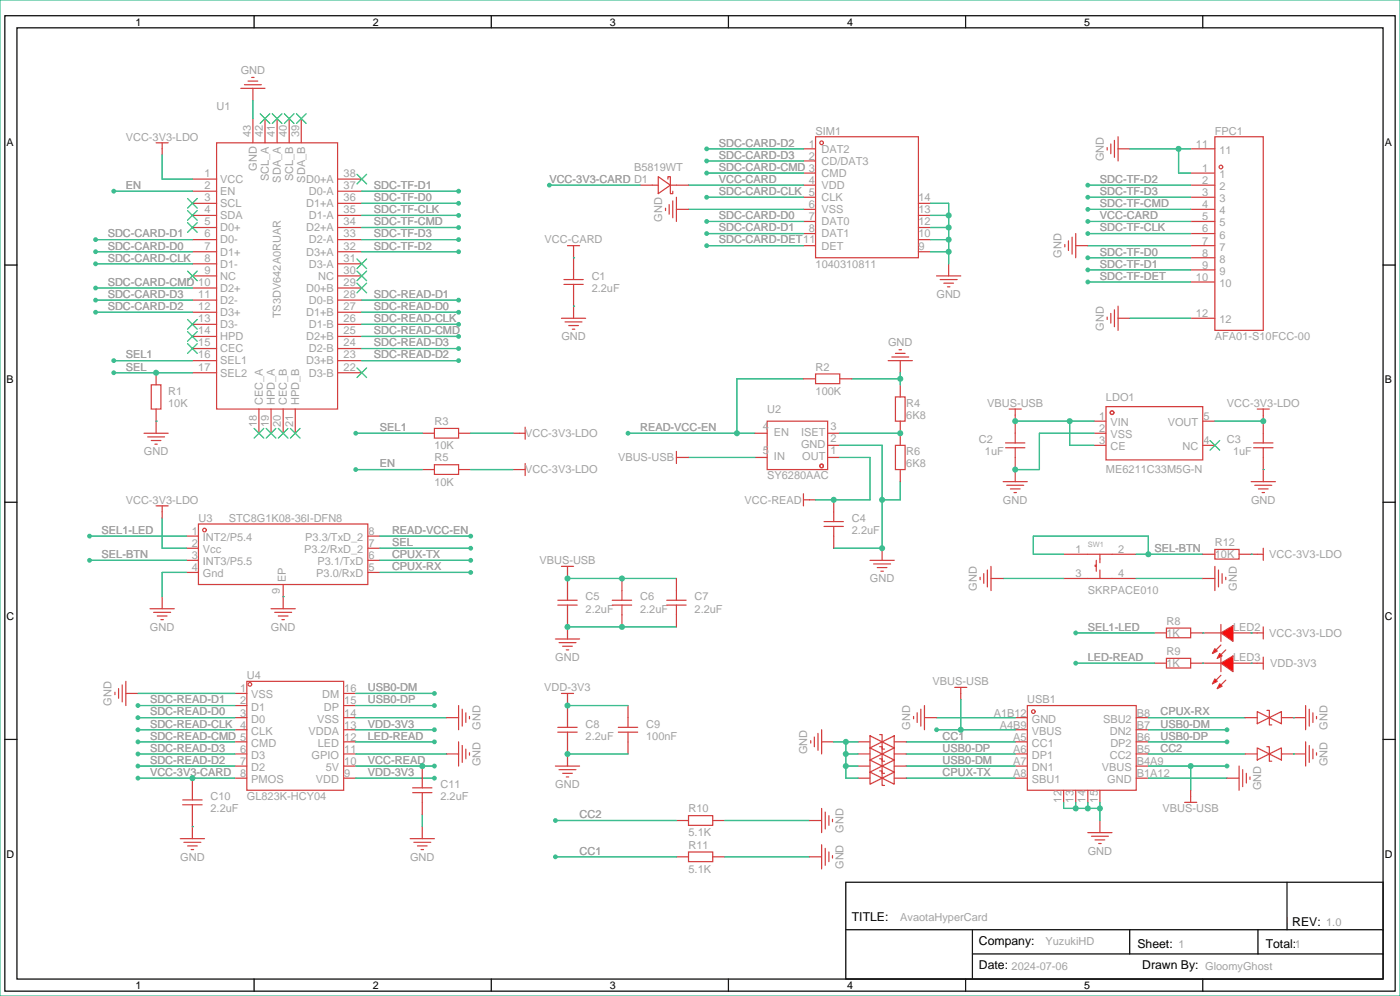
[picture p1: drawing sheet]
<svg xmlns="http://www.w3.org/2000/svg" width="294mm" height="209mm" viewBox="0 0 294 209" stroke-linecap="round" stroke-linejoin="round" font-family="sans-serif">
<path d="M0 0h293.9v209h-293.9z" fill="#fff" stroke="#3dbd91" stroke-width=".25"/>
<g fill="#3dbd91">
<circle cx="148.3" cy="31.2" r=".51"/>
<circle cx="148.3" cy="33.8" r=".51"/>
<circle cx="148.3" cy="36.3" r=".51"/>
<circle cx="148.3" cy="46.5" r=".51"/>
<circle cx="148.3" cy="49" r=".51"/>
<circle cx="148.3" cy="51.6" r=".51"/>
<circle cx="148.3" cy="41.4" r=".51"/>
<circle cx="23.9" cy="40.1" r=".51"/>
<circle cx="131.8" cy="90.9" r=".51"/>
<circle cx="257.6" cy="153.2" r=".51"/>
<circle cx="257.6" cy="155.7" r=".51"/>
<circle cx="257.6" cy="160.8" r=".51"/>
<circle cx="196.6" cy="153.2" r=".51"/>
<circle cx="116.6" cy="172.2" r=".51"/>
<circle cx="116.6" cy="179.8" r=".51"/>
<circle cx="98.8" cy="117.6" r=".51"/>
<circle cx="98.8" cy="120.1" r=".51"/>
<circle cx="98.8" cy="112.5" r=".51"/>
<circle cx="98.8" cy="115.1" r=".51"/>
<circle cx="18.8" cy="112.5" r=".51"/>
<circle cx="23.9" cy="75.7" r=".51"/>
<circle cx="23.9" cy="78.2" r=".51"/>
<circle cx="29" cy="160.8" r=".51"/>
<circle cx="29" cy="158.2" r=".51"/>
<circle cx="29" cy="155.7" r=".51"/>
<circle cx="29" cy="153.2" r=".51"/>
<circle cx="29" cy="150.6" r=".51"/>
<circle cx="29" cy="148.1" r=".51"/>
<circle cx="18.8" cy="117.6" r=".51"/>
<circle cx="91.2" cy="145.5" r=".51"/>
<circle cx="91.2" cy="148.1" r=".51"/>
<circle cx="91.2" cy="153.2" r=".51"/>
<circle cx="91.2" cy="160.8" r=".51"/>
<circle cx="91.2" cy="155.7" r=".51"/>
<circle cx="115.3" cy="38.9" r=".51"/>
<circle cx="91.2" cy="163.3" r=".51"/>
<circle cx="29" cy="163.3" r=".51"/>
<circle cx="225.8" cy="139.2" r=".51"/>
<circle cx="225.8" cy="132.8" r=".51"/>
<circle cx="228.3" cy="49" r=".51"/>
<circle cx="228.3" cy="46.5" r=".51"/>
<circle cx="228.3" cy="43.9" r=".51"/>
<circle cx="228.3" cy="41.4" r=".51"/>
<circle cx="228.3" cy="38.9" r=".51"/>
<circle cx="228.3" cy="54.1" r=".51"/>
<circle cx="228.3" cy="56.6" r=".51"/>
<circle cx="228.3" cy="59.2" r=".51"/>
<circle cx="74.7" cy="90.9" r=".51"/>
<circle cx="74.7" cy="98.6" r=".51"/>
<circle cx="96.3" cy="52.8" r=".51"/>
<circle cx="96.3" cy="50.3" r=".51"/>
<circle cx="96.3" cy="47.8" r=".51"/>
<circle cx="96.3" cy="45.2" r=".51"/>
<circle cx="96.3" cy="42.7" r=".51"/>
<circle cx="96.3" cy="40.1" r=".51"/>
<circle cx="96.3" cy="75.7" r=".51"/>
<circle cx="96.3" cy="73.2" r=".51"/>
<circle cx="96.3" cy="70.6" r=".51"/>
<circle cx="96.3" cy="68.1" r=".51"/>
<circle cx="96.3" cy="65.5" r=".51"/>
<circle cx="96.3" cy="63" r=".51"/>
<circle cx="20.1" cy="65.5" r=".51"/>
<circle cx="20.1" cy="63" r=".51"/>
<circle cx="20.1" cy="60.5" r=".51"/>
<circle cx="20.1" cy="55.4" r=".51"/>
<circle cx="20.1" cy="52.8" r=".51"/>
<circle cx="20.1" cy="50.3" r=".51"/>
</g>
<path d="M1 3.3h291.9v204.7h-291.9zM3.6 5.8h286.7v199.7h-286.7zM177.5 185.2h112.8v20.3h-112.8z" fill="none" stroke="#000" stroke-width=".25"/>
<g fill="#000" stroke="#000" stroke-width=".25">
<path d="M53.3 3.3v2.5zM103.1 3.3v2.5zM152.9 3.3v2.5zM202.7 3.3v2.5zM252.5 3.3v2.5zM1 55.6h2.6zM290.3 55.6h2.6zM1 105.4h2.6zM290.3 105.4h2.6zM1 155.2h2.6zM290.3 155.2h2.6zM177.6 195.1h112.6z"/>
<path d="M204.1 195.1v10.2zM237.1 195.1v5.1zM264.1 195.1v5.1zM270.2 185.2v9.9zM53.3 205.5v2.5zM103.1 205.5v2.5zM152.9 205.5v2.5zM202.7 205.5v2.5zM204.1 200.2h86.1zM252.5 205.5v2.5z"/>
</g>
<g fill="none" stroke="#d43d3d" stroke-width=".25">
<path d="M50.5 18.5h5.1M51.3 17.8h3.6M52.1 17h2M52.8 16.3h.5M53.1 18.5v2.6M32.8 30h2.5M34 30v2.5M40.4 37.6h5.1M45.5 30h25.4v55.9h-25.4zM53.1 24.9v5.1M55.6 24.9v5.1M58.2 24.9v5.1"/>
<path d="M60.7 24.9v5.1M63.2 24.9v5.1M70.9 37.6h5M134.4 38.9h3.8M138.2 37.1l2.5 1.8-2.5 1.7zM140.2 37.6v-.5h.5v3.5h.5v-.5M140.7 38.9h3.8M168.7 31.2h2.5M168.7 33.8h2.5M168.7 36.3h2.5M168.7 38.9h2.5M171.2 28.7h21.6v25.4h-21.6z"/>
<path d="M40.4 40.1h5.1M40.4 42.7h5.1M40.4 45.2h5.1M40.4 47.8h5.1M40.4 50.3h5.1M40.4 52.8h5.1M40.4 55.4h5.1M40.4 57.9h5.1M70.9 40.1h5M70.9 42.7h5M70.9 45.2h5M70.9 47.8h5"/>
<path d="M70.9 50.3h5M70.9 52.8h5M70.9 55.4h5M70.9 57.9h5M139.7 43.7v.5M140.5 42.9v2.1M141.2 42.2v3.5M142 43.9h2.5M142 41.4v5.1M168.7 41.4h2.5M168.7 43.9h2.5M168.7 46.5h2.5"/>
<path d="M168.7 49h2.5M168.7 51.6h2.5M192.8 42.7h2.5M192.8 45.2h2.5M192.8 47.8h2.5M192.8 50.3h2.5M192.8 52.8h2.5M196.6 57.9h5.1M197.4 58.7h3.5M198.1 59.4h2.1M199.1 55.4v2.5M40.4 60.5h5.1"/>
<path d="M40.4 63h5.1M40.4 65.5h5.1M40.4 68.1h5.1M40.4 70.6h5.1M40.4 73.2h5.1M40.4 75.7h5.1M40.4 78.2h5.1M70.9 60.5h5M70.9 63h5M70.9 65.5h5M70.9 68.1h5M70.9 70.6h5"/>
<path d="M70.9 73.2h5M70.9 75.7h5M70.9 78.2h5M168.7 79.5h2.5M171.2 78.5h5.1v2h-5.1zM176.3 79.5h2.5M186.4 75.7h5.1M187.2 74.9h3.6M188 74.2h2M188.7 73.4h.5M189 75.7v2.5M198.9 60.2h.5"/>
<path d="M54.4 85.9v5M56.9 85.9v5M59.4 85.9v5M62 85.9v5M142 94.7v2.6M142 96h2.5M158.5 96h2.5M158.5 90.9h2.5M161 88.4h12.7v10.2h-12.7zM173.7 96h2.6M173.7 93.5h2.6M173.7 90.9h2.6"/>
<path d="M188 93.5h2v5.1h-2zM188 83.3h2v5.1h-2zM189 80.8v2.5M189 88.4v5.1M189 98.6v2.5M32.8 106.2h2.5M34 106.2v2.5M39.1 112.5h2.6M39.1 115.1h2.6M39.1 117.6h2.6M41.7 110h35.5v12.7h-35.5zM77.2 112.5h2.6"/>
<path d="M77.2 115.1h2.6M77.2 117.6h2.6M168.7 104.9h2.5M168.7 103.6v2.6M182.6 117.6h5.1M183.4 118.4h3.5M184.1 119.1h2.1M184.9 119.9h.5M185.2 115.1v2.5M31.5 127.8h5.1M32.3 128.5h3.5M33 129.3h2.1"/>
<path d="M33.8 130h.5M34 125.2v2.6M39.1 120.1h2.6M56.9 127.8h5.1M57.7 128.5h3.5M58.4 129.3h2.1M59.2 130h.5M59.4 122.7v5.1M77.2 120.1h2.6M252.5 139.2h3.8M256.3 137.4v3.6M258.8 139.2h3.8"/>
<path d="M24.1 145.3v.5M24.9 144.5v2.1M25.7 143.8v3.5M26.4 145.5h2.6M26.4 143v5.1M49.3 150.6h2.5M49.3 153.2h2.5M49.3 155.7h2.5M49.3 158.2h2.5M49.3 145.5h2.5M49.3 148.1h2.5M51.8 143h20.3v22.9h-20.3z"/>
<path d="M72.1 150.6h2.6M72.1 153.2h2.6M72.1 155.7h2.6M72.1 158.2h2.6M72.1 145.5h2.6M72.1 148.1h2.6M93.7 150.6h2.6M93.7 158.2h2.6M96.3 148.1v5.1M96.3 155.7v5.1M97 148.8v3.6M97 156.5v3.5"/>
<path d="M97.8 149.6v2M97.8 157.2v2.1M98.6 150.4v.5M98.6 158v.5M117.1 153.7h4.1M117.1 152.7h4.1M117.9 145.5h2.5M119.1 145.5v7.2M119.1 153.7v7.1M129.8 153.7h4.1M129.8 152.7h4.1M131.8 148.1v4.6"/>
<path d="M131.8 153.7v4.5M170.2 155.4v.6M170.9 154.7v2M171.7 153.9v3.6M172.5 155.7h2.5M172.5 153.2v5M180.1 155.7h2.5M180.1 158.2h2.5M182.6 154.4l2.6 1.3-2.6 1.3zM182.6 157l2.6 1.2-2.6 1.3zM182.6 159.5l2.6 1.3-2.6 1.3zM184.7 154.2h.5v3h.5"/>
<path d="M184.7 156.7h.5v3.1h.5M184.7 159.3h.5v3h.5M185.2 155.7l2.5-1.3v2.6zM185.2 158.2l2.5-1.2v2.5zM187.7 155.7h2.5M187.7 158.2h2.5M191.8 150.4v.5M192.5 149.6v2M193.3 148.8v3.6M194.1 150.6h2.5M194.1 148.1v5.1M200.4 144.3h2.5"/>
<path d="M201.7 144.3v2.5M213.1 150.6h2.5M213.1 153.2h2.5M213.1 155.7h2.5M213.1 158.2h2.5M215.6 148.1h22.9v17.8h-22.9zM238.5 150.6h2.5M238.5 153.2h2.5M238.5 155.7h2.5M238.5 158.2h2.5M261.4 150.6h2.5M261.4 158.2h2.5"/>
<path d="M263.9 149.4l2.5 1.2-2.5 1.3zM263.9 157l2.5 1.2-2.5 1.3zM265.9 149.1h.5v3h.6M265.9 156.7h.5v3.1h.6M266.4 150.6l2.6-1.2v2.5zM266.4 158.2l2.6-1.2v2.5zM269 150.6h5.1M269 158.2h5.1M274.1 148.1v5.1M274.1 155.7v5.1M274.8 148.8v3.6M274.8 156.5v3.5"/>
<path d="M275.6 149.6v2M275.6 157.2v2.1M276.4 150.4v.5M276.4 158v.5M37.8 176h5.1M38.4 168.9h4M38.4 167.9h4M38.6 176.8h3.6M39.4 177.5h2M40.1 178.3h.5M40.4 163.3v4.6M40.4 168.9v7.1"/>
<path d="M49.3 160.8h2.5M49.3 163.3h2.5M72.1 160.8h2.6M72.1 163.3h2.6M116.6 160.8h5.1M117.3 161.5h3.6M118.1 162.3h2M118.9 163.1h.5M142 172.2h2.5M142 179.8h2.5M144.5 171.2h5.1v2h-5.1zM144.5 178.8h5.1v2h-5.1z"/>
<path d="M149.6 172.2h2.5M149.6 179.8h2.5M169.9 172.2h2.6M169.9 179.8h2.6M172.5 169.7v5.1M172.5 177.3v5.1M173.2 170.4v3.6M173.2 178.1v3.5M174 171.2v2M174 178.8v2M174.8 172v.5M174.8 179.6v.5"/>
<path d="M180.1 160.8h2.5M180.1 163.3h2.5M182.6 162.1l2.6 1.2-2.6 1.3zM184.7 161.8h.5v3h.5M185.2 160.8l2.5-1.3v2.6zM185.2 163.3l2.5-1.2v2.5zM187.7 160.8h2.5M187.7 163.3h2.5M213.1 160.8h2.5M213.1 163.3h2.5M223.3 165.9v2.5M225.8 165.9v2.5"/>
<path d="M228.3 165.9v2.5M228.3 174.8h5.1M229.1 175.5h3.6M229.9 176.3h2M230.6 177h.5M230.9 165.9v2.5M230.9 172.2v2.6M238.5 160.8h2.5M238.5 163.3h2.5M248.7 168.4h2.5M249.9 165.9v2.5M257.6 163.3h2.5"/>
<path d="M260.1 160.8v5.1M260.9 161.5v3.6M261.6 162.3v2M262.4 163.1v.5"/>
<circle cx="172.5" cy="30" r=".38"/>
<circle cx="172.5" cy="97.8" r=".38"/>
<circle cx="42.9" cy="111.3" r=".38"/>
<circle cx="52.5" cy="143.6" r=".38"/>
<circle cx="216.9" cy="149.4" r=".38"/>
</g>
<g fill="none" stroke="#3c3" stroke-width=".25">
<path d="M54.6 23.9l2 2M56.6 23.9l-2 2M57.1 23.9l2.1 2M59.2 23.9l-2.1 2M59.7 23.9l2 2M61.7 23.9l-2 2M62.2 23.9l2.1 2M64.3 23.9l-2.1 2M74.9 36.6l2.1 2M77 36.6l-2.1 2M39.4 56.9l2 2M39.4 46.7l2 2.1"/>
<path d="M39.4 44.2l2 2M39.4 41.7l2 2M41.4 41.7l-2 2M41.4 44.2l-2 2M41.4 46.7l-2 2.1M41.4 56.9l-2 2M74.9 54.4l2.1 2M74.9 56.9l2.1 2M74.9 59.4l2.1 2.1M77 54.4l-2.1 2M77 56.9l-2.1 2M77 59.4l-2.1 2.1"/>
<path d="M39.4 72.1l2 2.1M39.4 69.6l2 2M39.4 67.1l2 2M41.4 72.1l-2 2.1M41.4 69.6l-2 2M41.4 67.1l-2 2M74.9 77.2l2.1 2M77 77.2l-2.1 2M53.3 89.9l2.1 2M55.4 89.9l-2.1 2M55.9 89.9l2 2M57.9 89.9l-2 2"/>
<path d="M58.4 89.9l2.1 2M60.5 89.9l-2.1 2M61 89.9l2 2M63 89.9l-2 2"/>
</g>
<g fill="none" stroke="#3dbd91" stroke-width=".25">
<path d="M34 32.5v5.1h6.4M53.1 21.1v3.8M115.3 38.9h19.1M144.5 38.9h24.2M148.3 31.2h20.4M148.3 33.8h20.4M148.3 36.3h20.4M23.9 40.1h16.5M144.5 43.9h24.2M148.3 46.5h20.4M148.3 49h20.4M148.3 51.6h20.4"/>
<path d="M148.3 41.4h20.4M195.3 42.7h3.8v12.7M195.3 52.8h3.8M195.3 50.3h3.8M195.3 47.8h3.8M195.3 45.2h3.8M23.9 75.7h16.5M23.9 78.2h16.5M168.7 79.5h-14v11.4M178.8 79.5h10.2M189 78.2v2.6M131.8 90.9h26.7"/>
<path d="M144.5 96h14M176.3 90.9h12.7M176.3 96h6.3v8.9h-11.4M176.3 93.5h8.9v21.6h-10.2M18.8 117.6h20.3M18.8 112.5h20.3M34 108.7v6.4h5.1M79.8 115.1h19M79.8 117.6h19M79.8 112.5h19M189 101.1v3.8h-3.8M39.1 120.1h-5.1v5.1"/>
<path d="M59.4 125.2h.1M79.8 120.1h19M29 150.6h20.3M29 155.7h20.3M29 158.2h20.3M29 153.2h20.3M29 148.1h20.3M29 145.5h20.3M74.7 150.6h19M74.7 155.7h16.5M74.7 158.2h19M74.7 153.2h16.5"/>
<path d="M74.7 148.1h16.5M74.7 145.5h16.5M119.1 158.2h12.7M119.1 148.1h12.7M175 155.7h5.1M177.5 155.7v7.6h2.6M177.5 158.2h2.6M190.2 155.7h22.9M190.2 158.2h22.9M196.6 150.6h16.5M196.6 153.2h16.5M201.7 146.8v6.4"/>
<path d="M241 150.6h20.4M241 155.7h16.6M241 158.2h20.4M241 153.2h16.6M271.5 150.6h.1M271.5 158.2h.1M29 163.3h20.3M29 160.8h20.3M40.4 173.5h.1M74.7 163.3h16.5M74.7 160.8h16.5M116.6 172.2h25.4"/>
<path d="M116.6 179.8h25.4M152.1 172.2h17.8M152.1 179.8h17.8M177.5 160.8h2.6M190.2 163.3h22.9M190.2 160.8h22.9M223.3 168.4v1.3h7.6M225.8 168.4v1.3M228.3 168.4v1.3M230.9 168.4v3.8M241 163.3h16.6M241 160.8h16.6"/>
<path d="M249.9 160.8v5.1"/>
</g>
<g fill="#f00" stroke="#d43d3d" stroke-width=".25">
<path d="M256.3 139.2l2.5-1.5v3.3z"/>
<path d="M256 143.5l.5 .5-1 .5z"/>
<path d="M255 142.5l.5 .5-1 .5z"/>
</g>
<path d="M252.5 132.8h3.8M256.3 131.1v3.5M258.8 132.8h3.8M256.3 141.7l-1 1M257.3 142.7l-1 1.1" fill="none" stroke="#d43d3d" stroke-width=".25"/>
<g fill="#f00" stroke="#d43d3d" stroke-width=".25">
<path d="M256.3 132.8l2.5-1.5v3.3z"/>
<path d="M256 137.2l.5 .5-1 .5z"/>
<path d="M255 136.1l.5 .6-1 .5z"/>
</g>
<g fill="none" stroke="#d43d3d" stroke-width=".25">
<path d="M232.4 31v.5M233.2 30.2v2.1M233.9 29.5v3.5M234.7 31.2h2.5M234.7 28.7v5.1M249.9 36.3h5.1M249.9 38.9h5.1M249.9 31.2h5.1M255 28.7h10.2v40.6h-10.2zM118.4 59.7h4M118.4 58.7h4M119.1 51.6h2.6"/>
<path d="M120.4 51.6v7.1M120.4 59.7v7.1M223.5 51.3v.5M224.3 50.5v2.1M225 49.8v3.5M225.8 51.6h2.5M225.8 49v5.1M249.9 41.4h5.1M249.9 43.9h5.1M249.9 46.5h5.1M249.9 49h5.1M249.9 51.6h5.1"/>
<path d="M249.9 54.1h5.1M249.9 56.6h5.1M249.9 59.2h5.1M32.8 78.2v2.6M117.9 66.8h5M118.6 67.6h3.6M119.4 68.3h2M120.1 69.1h.5M232.4 66.5v.6M233.2 65.8v2M233.9 65v3.6M234.7 66.8h2.5"/>
<path d="M234.7 64.3v5M249.9 66.8h5.1M30.2 90.9h5.1M31 91.7h3.5M31.7 80.8h2.1v5.1h-2.1zM31.7 92.5h2.1M32.5 93.2h.5M32.8 85.9v5M88.6 90.9h2.6M88.6 98.6h2.6M91.2 89.9h5.1v2h-5.1zM91.2 97.5h5.1v2.1h-5.1z"/>
<path d="M96.3 90.9h2.5M96.3 98.6h2.5M107.7 90.9h2.5M107.7 98.6h2.5M110.2 89.7v2.5M110.2 97.3v2.5M211.1 94h4M211.1 93h4M211.8 85.9h2.6M213.1 85.9v7.1M213.1 94v7.1M229.6 90.9h2.6"/>
<path d="M229.6 88.4h2.6M229.6 93.5h2.6M232.2 85.3h20.3v11.2h-20.3zM252.5 88.4h2.5M252.5 93.5h2.5M263.1 94h4.1M263.1 93h4.1M263.9 85.9h2.5M265.2 85.9v7.1M265.2 94v7.1M117.9 118.9h2.5M119.1 118.9v7.1"/>
<path d="M173 110.5h4M173 109.5h4M175 104.9v4.6M175 110.5v4.6M207.3 119.6v3.6M208 118.9v5.1M210.6 101.1h5M211.3 101.9h3.6M212.1 102.6h2M212.9 103.4h.5M223.3 116.3h15.2M230.1 118.6h-.2v.3h.2"/>
<path d="M230.1 117.6v2.3M230.9 116.3v1.8M230.9 119.6v1.8M252.5 116.3h2.5M255 115.3h5.1v2h-5.1zM255 118.9v5.1M255.8 119.6v3.6M260.1 116.3h5.1M262.6 101.1h5.1M263.4 101.9h3.6M264.2 102.6h2M264.9 103.4h.5"/>
<path d="M265.2 115.1v2.5M116.6 134.1h5.1M117.1 127h4.1M117.1 126h4.1M117.3 134.9h3.6M118.1 135.6h2M118.9 136.4h.5M119.1 127v7.1M128.5 127h4.1M128.5 126h4.1M130.6 121.4v4.6M130.6 127v4.6"/>
<path d="M140 127h4M140 126h4M142 121.4v4.6M142 127v4.6M205.7 121.2v.5M206.5 120.4v2M208 121.4h2.6M223.3 121.4h15.2M242.3 139.2h2.6M242.3 132.8h2.6M244.9 138.2h5v2h-5zM244.9 131.8h5v2.1h-5z"/>
<path d="M249.9 139.2h2.6M249.9 132.8h2.6M252.5 121.4h2.5M256.3 135.4l-1 1M256.5 120.4v2M257.3 136.4l-1 1M257.3 121.2v.5M262.6 139.2h2.6M262.6 132.8h2.6M265.2 131.6v2.5M265.2 137.9v2.6M86.1 176h5.1"/>
<path d="M86.6 166.4h4.1M86.6 165.4h4.1M86.9 176.8h3.5M87.6 177.5h2.1M88.4 178.3h.5M88.6 160.8v4.6M88.6 166.4v4.5M88.6 173.5v2.5"/>
<circle cx="256.3" cy="35.1" r=".38"/>
<circle cx="233.4" cy="86.6" r=".38"/>
</g>
<g fill="none" stroke="#3dbd91" stroke-width=".25">
<path d="M228.3 38.9h21.6M237.2 31.2h12.7M247.4 31.2v5.1h2.5M20.1 52.8h20.3M20.1 50.3h20.3M20.1 55.4h20.3M75.9 52.8h20.4M75.9 50.3h20.4M75.9 47.8h20.4M75.9 45.2h20.4M75.9 42.7h20.4M75.9 40.1h20.4"/>
<path d="M120.4 54.1h.1M228.3 51.6h21.6M228.3 49h21.6M228.3 46.5h21.6M228.3 43.9h21.6M228.3 41.4h21.6M228.3 54.1h21.6M228.3 56.6h21.6M228.3 59.2h21.6M20.1 65.5h20.3M20.1 63h20.3M20.1 60.5h20.3"/>
<path d="M75.9 75.7h20.4M75.9 73.2h20.4M75.9 70.6h20.4M75.9 68.1h20.4M75.9 65.5h20.4M75.9 63h20.4M120.4 64.3h.1M237.2 66.8h12.7M32.8 88.4h.1M74.7 90.9h13.9M74.7 98.6h13.9M98.8 90.9h8.9"/>
<path d="M98.8 98.6h8.9M213.1 88.4h16.5M224.5 88.4v5.1h5.1M229.6 90.9h-11.4v7.7h-5.1M255 88.4h10.2M265.2 98.6h.1M223.3 116.3h-6.4v-3.8h24.1v3.8M238.5 116.3h14M262.6 116.3h.1M119.1 121.4h22.9M119.1 131.6h22.9M210.6 121.4h12.7"/>
<path d="M225.8 139.2h16.5M225.8 132.8h16.5M238.5 121.4h14M252.5 139.2h.1M252.5 132.8h.1M262.6 139.2h.1M262.6 132.8h.1M88.6 170.9v2.6"/>
</g>
<path d="M254 92.5l2 2M256 92.5l-2 2" fill="none" stroke="#3c3" stroke-width=".25"/>
<g fill="#3dbd91">
<circle cx="154.7" cy="90.9" r=".63"/>
<circle cx="175" cy="104.9" r=".63"/>
<circle cx="185.2" cy="104.9" r=".63"/>
<circle cx="185.2" cy="115.1" r=".63"/>
<circle cx="189" cy="90.9" r=".63"/>
<circle cx="189" cy="79.5" r=".63"/>
<circle cx="199.1" cy="52.8" r=".63"/>
<circle cx="199.1" cy="50.3" r=".63"/>
<circle cx="199.1" cy="47.8" r=".63"/>
<circle cx="199.1" cy="45.2" r=".63"/>
<circle cx="230.9" cy="169.7" r=".63"/>
<circle cx="228.3" cy="169.7" r=".63"/>
<circle cx="225.8" cy="169.7" r=".63"/>
<circle cx="249.9" cy="160.8" r=".63"/>
<circle cx="201.7" cy="153.2" r=".63"/>
<circle cx="177.5" cy="155.7" r=".63"/>
<circle cx="177.5" cy="158.2" r=".63"/>
<circle cx="177.5" cy="160.8" r=".63"/>
<circle cx="32.8" cy="78.2" r=".63"/>
<circle cx="88.6" cy="160.8" r=".63"/>
<circle cx="40.4" cy="163.3" r=".63"/>
<circle cx="119.1" cy="148.1" r=".63"/>
<circle cx="119.1" cy="158.2" r=".63"/>
<circle cx="130.6" cy="121.4" r=".63"/>
<circle cx="119.1" cy="121.4" r=".63"/>
<circle cx="130.6" cy="131.6" r=".63"/>
<circle cx="119.1" cy="131.6" r=".63"/>
<circle cx="247.4" cy="31.2" r=".63"/>
<circle cx="224.5" cy="88.4" r=".63"/>
<circle cx="213.1" cy="88.4" r=".63"/>
<circle cx="213.1" cy="98.6" r=".63"/>
<circle cx="265.2" cy="88.4" r=".63"/>
<circle cx="241" cy="116.3" r=".63"/>
</g>
<g font-size="2.6">
<text x="178.8" y="193.3">TITLE:</text>
<text x="271.3" y="194.3">REV: 1.0</text>
<text x="205.5" y="203.5">Date: 2024-07-06</text>
<text x="205.5" y="198.4">Company:</text>
<text x="238.8" y="198.9">Sheet: 1</text>
<text x="239.8" y="203.5">Drawn By: GloomyGhost</text>
<text x="265.7" y="198.9">Total:1</text>
</g>
<g font-size="2.3" fill="#a2a2a2">
<text x="50.5" y="15.5">GND</text>
<text x="45.5" y="23.2">U1</text>
<text x="26.4" y="29.5">VCC-3V3-LDO</text>
<text x="52.6" y="28.7" transform="rotate(-90 52.6 28.7)">43</text>
<text x="55.2" y="28.7" transform="rotate(-90 55.2 28.7)">42</text>
<text x="57.7" y="28.7" transform="rotate(-90 57.7 28.7)">41</text>
<text x="60.2" y="28.7" transform="rotate(-90 60.2 28.7)">40</text>
<text x="62.8" y="28.7" transform="rotate(-90 62.8 28.7)">39</text>
<text x="171.2" y="28.2">SIM1</text>
<text x="255" y="28.2">FPC1</text>
<text x="53.9" y="35.9" transform="rotate(-90 53.9 35.9)">GND</text>
<text x="133.1" y="35.9">B5819WT</text>
<text x="150.9" y="30.8">SDC-CARD-D2</text>
<text x="150.9" y="33.3">SDC-CARD-D3</text>
<text x="150.9" y="35.9">SDC-CARD-CMD 3</text>
<text x="169.8" y="31">1</text>
<text x="169.8" y="33.6">2</text>
<text x="172.5" y="32">DAT2</text>
<text x="172.5" y="34.6">CD/DAT3</text>
<text x="231.7" y="33.8" transform="rotate(-90 231.7 33.8)">GND</text>
<text x="251.1" y="31">11</text>
<text x="256" y="32.3">11</text>
<text x="26.4" y="39.7">EN</text>
<text x="42.9" y="39.7">2</text>
<text x="42.9" y="37.1">1</text>
<text x="46.2" y="40.9">EN</text>
<text x="46.2" y="38.4">VCC</text>
<text x="56.4" y="38.1" transform="rotate(-90 56.4 38.1)">SCL_A</text>
<text x="59" y="38.3" transform="rotate(-90 59 38.3)">SDA_A</text>
<text x="61.5" y="38.1" transform="rotate(-90 61.5 38.1)">SCL_B</text>
<text x="64.1" y="38.3" transform="rotate(-90 64.1 38.3)">SDA_B</text>
<text x="64.3" y="38.4">D0+A</text>
<text x="64.8" y="40.9">D0-A</text>
<text x="72.1" y="37.1">38</text>
<text x="72.1" y="39.7">37</text>
<text x="78.5" y="39.7">SDC-TF-D1</text>
<text x="115.3" y="38.4">VCC-3V3-CARD D1</text>
<text x="150.9" y="40.9">SDC-CARD-CLK 5</text>
<text x="150.9" y="38.4">VCC-CARD</text>
<text x="169.8" y="38.6">4</text>
<text x="172.5" y="37.1">CMD</text>
<text x="172.5" y="39.7">VDD</text>
<text x="230.9" y="40.9">SDC-TF-D3</text>
<text x="230.9" y="38.4">SDC-TF-D2</text>
<text x="252.3" y="36.1">1</text>
<text x="252.3" y="38.6">2</text>
<text x="252.3" y="41.2">3</text>
<text x="256" y="37.4">1</text>
<text x="256" y="39.9">2</text>
<text x="42.9" y="47.3">5</text>
<text x="42.9" y="44.7">4</text>
<text x="42.9" y="42.2">3</text>
<text x="46.2" y="46">SDA</text>
<text x="46.2" y="43.5">SCL</text>
<text x="64.3" y="43.5">D1+A</text>
<text x="64.8" y="46">D1-A</text>
<text x="72.1" y="42.2">36</text>
<text x="72.1" y="44.7">35</text>
<text x="72.1" y="47.3">34</text>
<text x="78.5" y="47.3">SDC-TF-CMD</text>
<text x="78.5" y="44.7">SDC-TF-CLK</text>
<text x="78.5" y="42.2">SDC-TF-D0</text>
<text x="139" y="46.5" transform="rotate(-90 139 46.5)">GND</text>
<text x="150.9" y="46">SDC-CARD-D0</text>
<text x="169.8" y="43.7">6</text>
<text x="169.8" y="46.3">7</text>
<text x="172.5" y="42.2">CLK</text>
<text x="172.5" y="44.7">VSS</text>
<text x="172.5" y="47.3">DAT0</text>
<text x="192.8" y="47.3">12</text>
<text x="192.8" y="44.7">13</text>
<text x="192.8" y="42.2">14</text>
<text x="230.9" y="46">VCC-CARD</text>
<text x="230.9" y="43.5">SDC-TF-CMD</text>
<text x="252.3" y="43.7">4</text>
<text x="252.3" y="46.3">5</text>
<text x="256" y="42.4">3</text>
<text x="256" y="45">4</text>
<text x="256" y="47.5">5</text>
<text x="22.6" y="52.4">SDC-CARD-D0</text>
<text x="22.6" y="49.8">SDC-CARD-D1</text>
<text x="42.9" y="52.4">7</text>
<text x="42.9" y="49.8">6</text>
<text x="46.2" y="53.6">D1+</text>
<text x="46.2" y="51.1">D0-</text>
<text x="46.2" y="48.6">D0+</text>
<text x="64.3" y="48.6">D2+A</text>
<text x="64.3" y="53.6">D3+A</text>
<text x="64.8" y="51.1">D2-A</text>
<text x="72.1" y="49.8">33</text>
<text x="72.1" y="52.4">32</text>
<text x="78.5" y="52.4">SDC-TF-D2</text>
<text x="78.5" y="49.8">SDC-TF-D3</text>
<text x="114.3" y="51.1">VCC-CARD</text>
<text x="150.9" y="48.6">SDC-CARD-D1</text>
<text x="150.9" y="51.1">SDC-CARD-DET11</text>
<text x="169.8" y="48.8">8</text>
<text x="172.5" y="49.8">DAT1</text>
<text x="172.5" y="52.4">DET</text>
<text x="192.8" y="52.4">9</text>
<text x="192.8" y="49.8">10</text>
<text x="230.9" y="48.6">SDC-TF-CLK</text>
<text x="230.9" y="53.6">SDC-TF-D0</text>
<text x="252.3" y="48.8">6</text>
<text x="252.3" y="51.3">7</text>
<text x="252.3" y="53.9">8</text>
<text x="256" y="50.1">6</text>
<text x="256" y="52.6">7</text>
<text x="22.6" y="60">SDC-CARD-CMD 10</text>
<text x="22.6" y="54.9">SDC-CARD-CLK</text>
<text x="42.9" y="57.4">9</text>
<text x="42.9" y="54.9">8</text>
<text x="46.2" y="58.7">NC</text>
<text x="46.2" y="56.2">D1-</text>
<text x="64.8" y="56.2">D3-A</text>
<text x="66.8" y="58.7">NC</text>
<text x="72.1" y="54.9">31</text>
<text x="72.1" y="57.4">30</text>
<text x="72.1" y="60">29</text>
<text x="124.2" y="58.7">C1</text>
<text x="171.2" y="56.2">1040310811</text>
<text x="222.8" y="54.1" transform="rotate(-90 222.8 54.1)">GND</text>
<text x="230.9" y="56.2">SDC-TF-D1</text>
<text x="230.9" y="58.7">SDC-TF-DET</text>
<text x="251.1" y="59">10</text>
<text x="252.3" y="56.4">9</text>
<text x="256" y="55.1">8</text>
<text x="256" y="57.7">9</text>
<text x="22.6" y="65.1">SDC-CARD-D2</text>
<text x="22.6" y="62.5">SDC-CARD-D3</text>
<text x="41.6" y="65.1">12</text>
<text x="41.6" y="62.5">11</text>
<text x="46.2" y="63.8">D2-</text>
<text x="46.2" y="61.3">D2+</text>
<text x="64.3" y="61.3">D0+B</text>
<text x="64.8" y="63.8">D0-B</text>
<text x="72.1" y="62.5">28</text>
<text x="72.1" y="65.1">27</text>
<text x="78.5" y="65.1">SDC-READ-D0</text>
<text x="78.5" y="62.5">SDC-READ-D1</text>
<text x="124.2" y="61.3">2.2uF</text>
<text x="196.6" y="62.5">GND</text>
<text x="256" y="60.2">10</text>
<text x="41.6" y="70.1">14</text>
<text x="41.6" y="67.6">13</text>
<text x="46.2" y="71.4">HPD</text>
<text x="46.2" y="68.9">D3-</text>
<text x="46.2" y="66.3">D3+</text>
<text x="59" y="66.8" transform="rotate(-90 59 66.8)">TS3DV642A0RUAR</text>
<text x="64.3" y="66.3">D1+B</text>
<text x="64.3" y="71.4">D2+B</text>
<text x="64.8" y="68.9">D1-B</text>
<text x="72.1" y="67.6">26</text>
<text x="72.1" y="70.1">25</text>
<text x="78.5" y="70.1">SDC-READ-CMD</text>
<text x="78.5" y="67.6">SDC-READ-CLK</text>
<text x="117.8" y="71.4">GND</text>
<text x="231.7" y="69.4" transform="rotate(-90 231.7 69.4)">GND</text>
<text x="251.1" y="66.6">12</text>
<text x="255" y="71.4">AFA01-S10FCC-00</text>
<text x="256" y="67.8">12</text>
<text x="26.4" y="75.2">SEL1</text>
<text x="26.4" y="77.8">SEL</text>
<text x="41.6" y="77.8">17</text>
<text x="41.6" y="75.2">16</text>
<text x="41.6" y="72.7">15</text>
<text x="46.2" y="76.5">SEL1</text>
<text x="46.2" y="74">CEC</text>
<text x="64.3" y="76.5">D3+B</text>
<text x="64.8" y="74">D2-B</text>
<text x="72.1" y="72.7">24</text>
<text x="72.1" y="75.2">23</text>
<text x="72.1" y="77.8">22</text>
<text x="78.5" y="75.2">SDC-READ-D2</text>
<text x="78.5" y="72.7">SDC-READ-D3</text>
<text x="171.2" y="77.8">R2</text>
<text x="186.4" y="72.7">GND</text>
<text x="35.3" y="82.8">R1</text>
<text x="46.2" y="79">SEL2</text>
<text x="64.8" y="79">D3-B</text>
<text x="171.2" y="82.8">100K</text>
<text x="35.3" y="85.4">10K</text>
<text x="53.9" y="89.7" transform="rotate(-90 53.9 89.7)">18</text>
<text x="55.2" y="85.1" transform="rotate(-90 55.2 85.1)">CEC_A</text>
<text x="56.4" y="89.7" transform="rotate(-90 56.4 89.7)">19</text>
<text x="57.7" y="85.1" transform="rotate(-90 57.7 85.1)">HPD_A</text>
<text x="59" y="89.7" transform="rotate(-90 59 89.7)">20</text>
<text x="60.2" y="85.1" transform="rotate(-90 60.2 85.1)">CEC_B</text>
<text x="61.5" y="89.7" transform="rotate(-90 61.5 89.7)">21</text>
<text x="62.8" y="85.1" transform="rotate(-90 62.8 85.1)">HPD_B</text>
<text x="91.2" y="89.2">R3</text>
<text x="161" y="86.7">U2</text>
<text x="190.2" y="85.4">R4</text>
<text x="190.2" y="87.9">6K8</text>
<text x="207.2" y="85.4">VBUS-USB</text>
<text x="230.7" y="88.2">1</text>
<text x="232.2" y="84.1">LDO1</text>
<text x="233.1" y="89.4">VIN</text>
<text x="245.1" y="89.4">VOUT</text>
<text x="252.6" y="88.2">5</text>
<text x="257.5" y="85.4">VCC-3V3-LDO</text>
<text x="30.2" y="95.5">GND</text>
<text x="79.8" y="90.5">SEL1</text>
<text x="91.2" y="94.3">10K</text>
<text x="110.2" y="91.7">VCC-3V3-LDO</text>
<text x="134.4" y="90.5">READ-VCC-EN</text>
<text x="160.1" y="90.2">4</text>
<text x="160.1" y="95.3">5</text>
<text x="162.5" y="91.5">EN</text>
<text x="168.1" y="91.5">ISET</text>
<text x="168.2" y="94">GND</text>
<text x="174.3" y="95.3">1</text>
<text x="174.3" y="92.8">2</text>
<text x="174.3" y="90.2">3</text>
<text x="190.2" y="95.5">R6</text>
<text x="205.5" y="93">C2</text>
<text x="206.8" y="95.5">1uF</text>
<text x="230.7" y="90.7">2</text>
<text x="230.7" y="93.2">3</text>
<text x="233.1" y="92">VSS</text>
<text x="233.1" y="94.5">CE</text>
<text x="248.2" y="94.5">NC</text>
<text x="252.6" y="93.2">4</text>
<text x="257.6" y="93">C3</text>
<text x="258.8" y="95.5">1uF</text>
<text x="79.8" y="98.1">EN</text>
<text x="91.2" y="96.8">R5</text>
<text x="91.2" y="101.9">10K</text>
<text x="110.2" y="99.4">VCC-3V3-LDO</text>
<text x="129.7" y="96.8">VBUS-USB</text>
<text x="161" y="100.6">SY6280AAC</text>
<text x="162.5" y="96.6">IN</text>
<text x="168.4" y="96.6">OUT</text>
<text x="190.2" y="98.1">6K8</text>
<text x="232.2" y="99.4">ME6211C33M5G-N</text>
<text x="26.4" y="105.7">VCC-3V3-LDO</text>
<text x="156.3" y="105.7">VCC-READ</text>
<text x="210.5" y="105.7">GND</text>
<text x="262.6" y="105.7">GND</text>
<text x="21.3" y="112.1">SEL1-LED</text>
<text x="40.2" y="112.3">1</text>
<text x="41.7" y="109.5">U3</text>
<text x="42.6" y="113.6">INT2/P5.4</text>
<text x="48" y="109.5">STC8G1K08-36I-DFN8</text>
<text x="64.1" y="113.6">P3.3/TxD_2</text>
<text x="77.3" y="112.3">8</text>
<text x="82.3" y="112.1">READ-VCC-EN</text>
<text x="178.8" y="109.5">C4</text>
<text x="178.8" y="112.1">2.2uF</text>
<text x="21.3" y="117.1">SEL-BTN</text>
<text x="40.2" y="114.8">2</text>
<text x="40.2" y="117.4">3</text>
<text x="40.2" y="119.9">4</text>
<text x="42.6" y="116.1">Vcc</text>
<text x="42.6" y="118.6">INT3/P5.5</text>
<text x="63.8" y="116.1">P3.2/RxD_2</text>
<text x="66.7" y="118.6">P3.1/TxD</text>
<text x="77.3" y="119.9">5</text>
<text x="77.3" y="117.4">6</text>
<text x="77.3" y="114.8">7</text>
<text x="82.3" y="117.1">CPUX-TX</text>
<text x="82.3" y="119.7">CPUX-RX</text>
<text x="82.3" y="114.6">SEL</text>
<text x="113.2" y="118.4">VBUS-USB</text>
<text x="225.8" y="116.1">1</text>
<text x="234.7" y="116.1">2</text>
<text x="242.3" y="115.9">SEL-BTN</text>
<text x="255" y="114.6">R12</text>
<text x="255" y="117.1">10K</text>
<text x="266.4" y="117.1">VCC-3V3-LDO</text>
<text x="42.6" y="121.2">Gnd</text>
<text x="58.7" y="124.6" transform="rotate(-90 58.7 124.6)">9</text>
<text x="60" y="122.2" transform="rotate(-90 60 122.2)">EP</text>
<text x="66.4" y="121.2">P3.0/RxD</text>
<text x="182.6" y="122.2">GND</text>
<text x="205" y="124" transform="rotate(-90 205 124)">GND</text>
<text x="225.8" y="121.2">3</text>
<text x="228.3" y="124.8">SKRPACE010</text>
<text x="234.7" y="121.2">4</text>
<text x="259.6" y="124" transform="rotate(-90 259.6 124)">GND</text>
<text x="122.9" y="126">C5</text>
<text x="122.9" y="128.6">2.2uF</text>
<text x="134.4" y="126">C6</text>
<text x="134.4" y="128.6">2.2uF</text>
<text x="145.8" y="126">C7</text>
<text x="145.8" y="128.6">2.2uF</text>
<text x="244.9" y="131.1">R8</text>
<text x="31.5" y="132.4">GND</text>
<text x="56.9" y="132.4">GND</text>
<text x="228.3" y="132.4">SEL1-LED</text>
<text x="244.9" y="137.5">R9</text>
<text x="244.9" y="133.6">1K</text>
<text x="258.8" y="132.4">LED2</text>
<text x="266.4" y="133.6">VCC-3V3-LDO</text>
<text x="51.8" y="142.5">U4</text>
<text x="116.6" y="138.7">GND</text>
<text x="195.8" y="143.8">VBUS-USB</text>
<text x="228.3" y="138.7">LED-READ</text>
<text x="244.9" y="140">1K</text>
<text x="258.8" y="138.7">LED3</text>
<text x="266.7" y="140">VDD-3V3</text>
<text x="23.4" y="148.1" transform="rotate(-90 23.4 148.1)">GND</text>
<text x="31.5" y="147.6">SDC-READ-D1</text>
<text x="50.4" y="145.3">1</text>
<text x="50.4" y="147.9">2</text>
<text x="52.8" y="146.6">VSS</text>
<text x="52.8" y="149.1">D1</text>
<text x="67.6" y="146.6">DM</text>
<text x="68" y="149.1">DP</text>
<text x="72.3" y="147.9">15</text>
<text x="72.3" y="145.3">16</text>
<text x="77.2" y="145.1">USB0-DM</text>
<text x="77.2" y="147.6">USB0-DP</text>
<text x="114.3" y="145.1">VDD-3V3</text>
<text x="215.6" y="147.6">USB1</text>
<text x="31.5" y="155.2">SDC-READ-CMD 5</text>
<text x="31.5" y="152.7">SDC-READ-CLK 4</text>
<text x="31.5" y="150.2">SDC-READ-D0</text>
<text x="50.4" y="150.4">3</text>
<text x="52.8" y="151.7">D0</text>
<text x="52.8" y="154.2">CLK</text>
<text x="64.8" y="154.2">VDDA</text>
<text x="66.6" y="151.7">VSS</text>
<text x="72.3" y="155.5">12</text>
<text x="72.3" y="152.9">13</text>
<text x="72.3" y="150.4">14</text>
<text x="77.2" y="152.7">VDD-3V3</text>
<text x="77.2" y="155.2">LED-READ</text>
<text x="100.9" y="153.2" transform="rotate(-90 100.9 153.2)">GND</text>
<text x="122.9" y="152.7">C8</text>
<text x="122.9" y="155.2">2.2uF</text>
<text x="135.6" y="152.7">C9</text>
<text x="135.6" y="155.2">100nF</text>
<text x="191.1" y="153.2" transform="rotate(-90 191.1 153.2)">GND</text>
<text x="197.9" y="155.2">CC1</text>
<text x="208.6" y="150.4">A1B12</text>
<text x="209.9" y="152.9">A4B9</text>
<text x="212.7" y="155.5">A5</text>
<text x="216.6" y="154.2">VBUS</text>
<text x="216.6" y="151.7">GND</text>
<text x="231.5" y="151.7">SBU2</text>
<text x="232.9" y="154.2">DN2</text>
<text x="238.6" y="150.4">B8</text>
<text x="238.6" y="152.9">B7</text>
<text x="238.6" y="155.5">B6</text>
<text x="243.6" y="152.7">USB0-DM</text>
<text x="243.6" y="155.2">USB0-DP</text>
<text x="243.6" y="150.2">CPUX-RX</text>
<text x="278.7" y="153.2" transform="rotate(-90 278.7 153.2)">GND</text>
<text x="31.5" y="160.3">SDC-READ-D2</text>
<text x="31.5" y="157.8">SDC-READ-D3</text>
<text x="50.4" y="158">6</text>
<text x="50.4" y="160.6">7</text>
<text x="52.8" y="156.7">CMD</text>
<text x="52.8" y="159.3">D3</text>
<text x="52.8" y="161.8">D2</text>
<text x="65.4" y="159.3">GPIO</text>
<text x="66.7" y="156.7">LED</text>
<text x="68.4" y="161.8">5V</text>
<text x="72.3" y="160.6">10</text>
<text x="72.3" y="158">11</text>
<text x="77.2" y="160.3">VCC-READ</text>
<text x="100.9" y="160.8" transform="rotate(-90 100.9 160.8)">GND</text>
<text x="169.5" y="158.3" transform="rotate(-90 169.5 158.3)">GND</text>
<text x="197.9" y="157.8">USB0-DP</text>
<text x="197.9" y="160.3">USB0-DM</text>
<text x="212.7" y="160.6">A7</text>
<text x="212.7" y="158">A6</text>
<text x="216.6" y="161.8">DN1</text>
<text x="216.6" y="159.3">DP1</text>
<text x="216.6" y="156.7">CC1</text>
<text x="231.3" y="161.8">VBUS</text>
<text x="232.9" y="159.3">CC2</text>
<text x="233.1" y="156.7">DP2</text>
<text x="238.6" y="158">B5</text>
<text x="238.6" y="160.6">B4A9</text>
<text x="243.6" y="157.8">CC2</text>
<text x="278.7" y="160.8" transform="rotate(-90 278.7 160.8)">GND</text>
<text x="31.5" y="162.9">VCC-3V3-CARD</text>
<text x="44.2" y="167.9">C10</text>
<text x="50.4" y="163.1">8</text>
<text x="51.8" y="167.9">GL823K-HCY04</text>
<text x="52.8" y="164.4">PMOS</text>
<text x="66.3" y="164.4">VDD</text>
<text x="72.3" y="163.1">9</text>
<text x="77.2" y="162.9">VDD-3V3</text>
<text x="92.5" y="165.4">C11</text>
<text x="92.5" y="167.9">2.2uF</text>
<text x="116.6" y="165.4">GND</text>
<text x="197.9" y="162.9">CPUX-TX</text>
<text x="212.7" y="163.1">A8</text>
<text x="216.6" y="164.4">SBU1</text>
<text x="232.4" y="164.4">GND</text>
<text x="238.6" y="163.1">B1A12</text>
<text x="264.7" y="165.9" transform="rotate(-90 264.7 165.9)">GND</text>
<text x="44.2" y="170.5">2.2uF</text>
<text x="121.7" y="171.7">CC2</text>
<text x="144.5" y="170.5">R10</text>
<text x="222.8" y="168.4" transform="rotate(-90 222.8 168.4)">12</text>
<text x="225.3" y="168.4" transform="rotate(-90 225.3 168.4)">13</text>
<text x="227.9" y="168.4" transform="rotate(-90 227.9 168.4)">14</text>
<text x="230.4" y="168.4" transform="rotate(-90 230.4 168.4)">15</text>
<text x="244" y="170.5">VBUS-USB</text>
<text x="121.7" y="179.4">CC1</text>
<text x="144.5" y="175.6">5.1K</text>
<text x="144.5" y="178.1">R11</text>
<text x="177.1" y="174.8" transform="rotate(-90 177.1 174.8)">GND</text>
<text x="228.3" y="179.4">GND</text>
<text x="37.8" y="180.6">GND</text>
<text x="86.1" y="180.6">GND</text>
<text x="144.5" y="183.2">5.1K</text>
<text x="177.1" y="182.4" transform="rotate(-90 177.1 182.4)">GND</text>
<text x="189" y="193.3">AvaotaHyperCard</text>
<text x="219.5" y="198.4">YuzukiHD</text>
</g>
<g font-size="2.2">
<text x="28.4" y="5.4">1</text>
<text x="78.2" y="5.4">2</text>
<text x="128" y="5.4">3</text>
<text x="177.8" y="5.4">4</text>
<text x="227.6" y="5.4">5</text>
<text x="1.4" y="30.6">A</text>
<text x="290.7" y="30.6">A</text>
<text x="1.4" y="80.4">B</text>
<text x="290.7" y="80.4">B</text>
<text x="1.4" y="130.2">C</text>
<text x="290.7" y="130.2">C</text>
<text x="1.4" y="180">D</text>
<text x="290.7" y="180">D</text>
<text x="28.4" y="207.5">1</text>
<text x="78.2" y="207.5">2</text>
<text x="128" y="207.5">3</text>
<text x="177.8" y="207.5">4</text>
<text x="227.6" y="207.5">5</text>
</g>
<text font-size="1.6" fill="#a2a2a2" x="228.3" y="114.8">SW1</text>
</svg>
